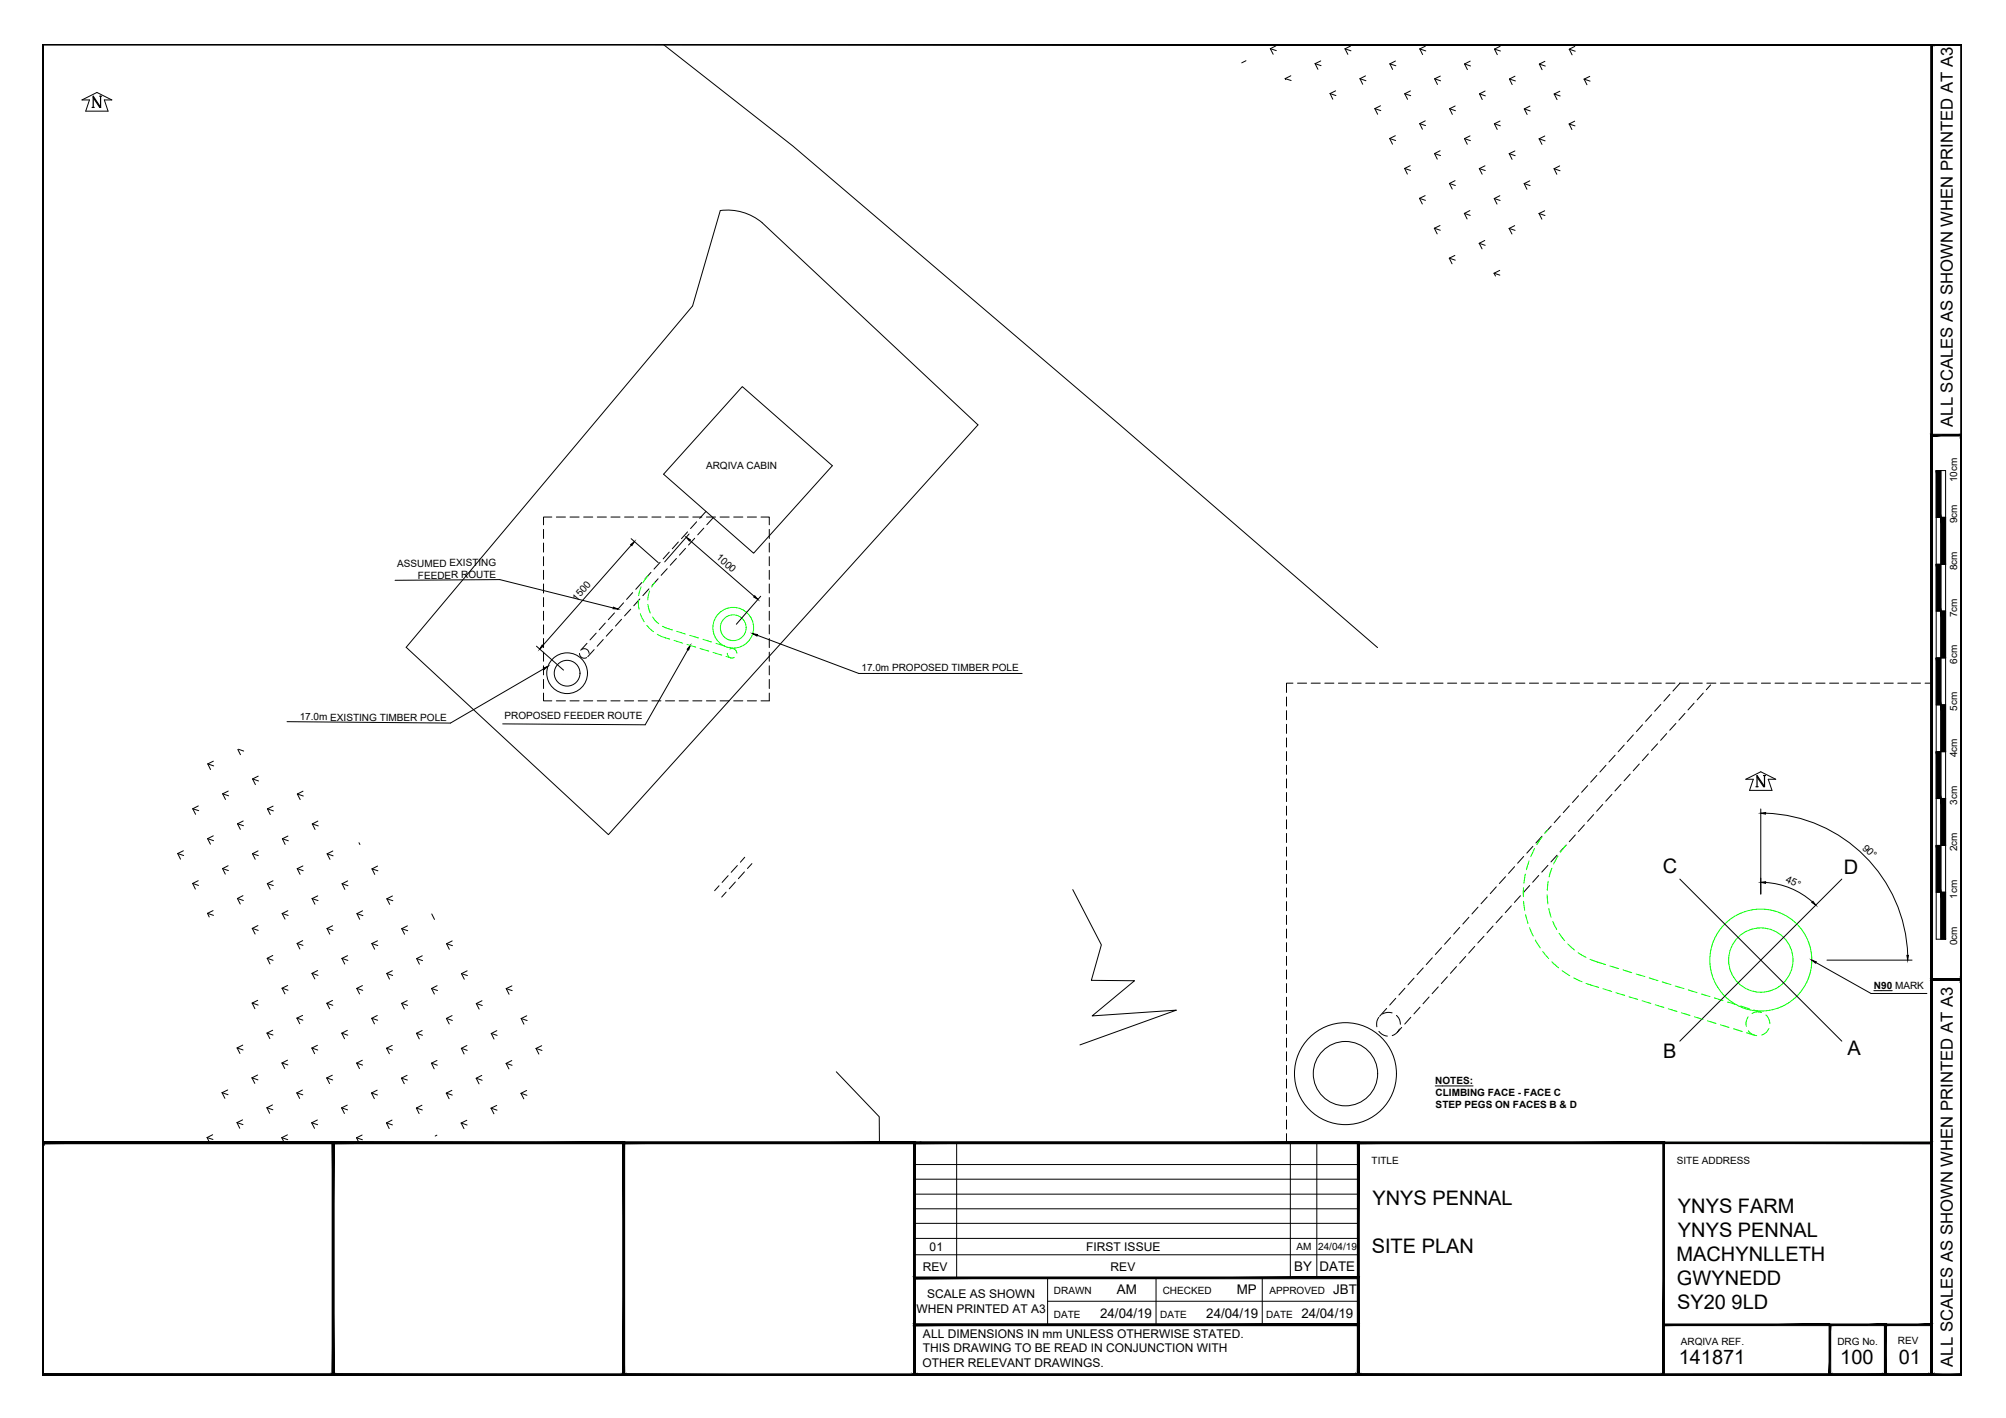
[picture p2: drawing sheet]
<svg xmlns="http://www.w3.org/2000/svg" width="420mm" height="297mm" viewBox="0 0 420 297" stroke-linecap="round" stroke-linejoin="round" font-family="sans-serif">
<!-- layer: PROPOSED OTHER USER 1 -->
<g fill="none" stroke="#0f0" stroke-width=".21">
<path d="M133.7 125.7l.2 1.9M134.1 128.5l.8 1.8M134.3 123l-.5 1.8M135.5 131l1.4 1.3M135.7 126.6l.5 1.8M135.7 120.6l-1 1.5M136.1 123.8l-.4 1.9M136.7 129.3l1.3 1.4M137.2 121.9l-.7 1.1M137.7 132.9l2.6 1M138.8 131.2l2.1 .8M141.2 134.2l1.8 .5"/>
<path d="M141.8 132.2l1.8 .6M143.9 135l1.8 .6M144.5 133.1l1.8 .5M146.6 135.8l1.8 .6M147.2 133.9l1.8 .6M149.4 136.7l1.8 .5M150 134.8l1.8 .5M152.1 137.5l.9 .3M152.3 136.8a.98 .98 0 0 0 1.5 .9M152.7 135.6l.9 .3M152.8 136a1.01 1.01 0 0 1 1.5 .8M321.4 177.8l-.8 1.7"/>
<path d="M323 175.3l-1.1 1.6M324.2 173.8l-.7 .8M326.3 179.3l-.9 1.7M327.9 177.2l-1.1 1.3M319.1 185.9v2M319.1 188.8l.2 1.9M319.5 183.1l-.3 1.9M319.5 191.6l.5 1.9M320.3 180.4l-.6 1.8M320.4 194.4l.7 1.7M321.6 196.9l1 1.7M323.1 199.3l1.3 1.5"/>
<path d="M324 187.5l.2 1.9M324.3 184.6l-.2 1.9M324.4 190.3l.5 1.8M325 181.9l-.5 1.8M325.2 193l.9 1.7M326.6 195.5l1.1 1.5M328.4 197.7l1.4 1.3M330.5 199.6l1.7 1M325 201.5l1.4 1.2M327.2 203.3l1.6 1.1M329.6 204.9l1.8 .8M332.2 206l2.6 .8"/>
<path d="M333 201l3.3 1.1M335.8 207.1l1.8 .6M337.2 202.4l1.8 .5M338.5 208l1.8 .5M339.9 203.2l1.9 .6M341.2 208.8l1.8 .6M342.7 204l1.8 .6M343.9 209.6l1.9 .6M345.4 204.9l1.8 .5M346.7 210.5l1.8 .5M348.2 205.7l1.8 .5M349.4 211.3l1.8 .6"/>
<path d="M350.9 206.5l1.8 .6M352.2 212.2l1.8 .5M353.6 207.4l1.8 .5M354.9 213l1.8 .6M356.3 208.2l1.9 .6M357.6 213.8l1.8 .6M359.1 209l1.8 .6M360.3 214.7l1.9 .5M361.8 209.9l1.8 .5M363.1 215.5l1.8 .6M364.5 210.7l1.9 .6M365.8 216.3l1.7 .6"/>
<path d="M366.2 213l-.4 .8v1.2M366.2 215.9a2.36 2.36 0 0 0 1.7 1M367.3 211.6l1.7 .5a2.41 2.41 0 0 0-2 .2M369.9 212.6l.6 1 .2 .9M370.5 215.5l-.7 .9-.8 .4"/>
<circle cx="153.6" cy="131.5" r="4.3"/>
<circle cx="153.6" cy="131.5" r="2.7"/>
<circle cx="368.8" cy="201.1" r="10.7"/>
<circle cx="368.8" cy="201.1" r="6.7"/>
</g>
<!-- layer: TEXT AND DIMENSIONS -->
<g fill="none" stroke="#000" stroke-width=".21">
<path d="M138.9 9.3l27.2 21.3 68.6 58.5 53.8 46.6M261 12.7l-.9 .5M266.1 10.2l1.2 .4M266.1 10.2l.6 1.2M267.2 9.6l-1.1 .6M269.2 16.5l1.2 .4M269.2 16.5l.1 .2M270.4 15.9l-1.2 .6M275.4 13.3l1.3 .5M275.4 13.3l.6 1.2M276.6 12.8l-1.2 .5M278.6 19.6l1.2 .4"/>
<path d="M278.6 19.6l.6 1.2M279.7 19l-1.1 .6M281.7 10.2l1.3 .4M281.7 10.2l.6 1.2M282.9 9.6l-1.2 .6M284.8 16.5l1.3 .4M284.8 16.5l.6 1.2M286 15.9l-1.2 .6M291.1 13.4l1.3 .4M291.1 13.4l.6 1.1M292.3 12.8l-1.2 .6M294.2 19.6l1.3 .4"/>
<path d="M294.2 19.6l.6 1.2M295.4 19.1l-1.2 .5M297.4 10.2l1.2 .5M297.4 10.2l.6 1.2M298.5 9.7l-1.1 .5M300.5 16.5l1.2 .4M300.5 16.5l.6 1.2M301.7 15.9l-1.2 .6M306.8 13.4l1.2 .4M306.8 13.4l.5 1.2M307.9 12.8l-1.1 .6M309.9 19.7l1.2 .4"/>
<path d="M309.9 19.7l.6 1.1M311.1 19.1l-1.2 .6M313 10.3l1.3 .4M313 10.3l.6 1.2M314.2 9.7l-1.2 .6M316.2 16.6l1.2 .4M316.2 16.6l.5 1.1M317.3 16l-1.1 .6M322.4 13.4l1.3 .4M322.4 13.4l.6 1.2M323.6 12.8l-1.2 .6M325.5 19.7l1.3 .4"/>
<path d="M325.5 19.7l.6 1.2M326.7 19.1l-1.2 .6M328.7 10.3l1.2 .4M328.7 10.3l.6 1.2M329.8 9.7l-1.1 .6M331.8 16.6l1.2 .4M331.8 16.6l.6 1.2M333 16l-1.2 .6M288 22.8l1.2 .4M288 22.8l.6 1.1M289.1 22.2l-1.1 .6M291.1 29l1.2 .4"/>
<path d="M291.1 29l.6 1.2M292.3 28.4l-1.2 .6M294.2 35.3l1.3 .4M294.2 35.3l.6 1.2M295.4 34.7l-1.2 .6M297.4 25.9l1.2 .4M297.4 25.9l.5 1.2M298.5 25.3l-1.1 .6M300.5 32.2l1.2 .4M300.5 32.2l.5 1.1M301.6 31.6l-1.1 .6M303.6 38.4l1.2 .5"/>
<path d="M303.6 38.4l.6 1.2M303.6 22.8l1.2 .4M303.6 22.8l.6 1.2M304.8 37.8l-1.2 .6M304.8 22.2l-1.2 .6M306.7 29l1.3 .5M306.7 29l.6 1.2M307.9 28.5l-1.2 .5M309.8 35.3l1.3 .4M309.8 35.3l.6 1.2M311 34.7l-1.2 .6M313 25.9l1.2 .5"/>
<path d="M313 25.9l.6 1.2M314.2 25.4l-1.2 .5M316.1 32.2l1.3 .4M316.1 32.2l.6 1.2M317.3 31.6l-1.2 .6M319.2 38.5l1.3 .4M319.2 38.5l.6 1.1M319.3 22.8l1.2 .4M319.3 22.8l.6 1.2M320.4 37.9l-1.2 .6M320.4 22.2l-1.1 .6M322.4 29.1l1.2 .4"/>
<path d="M322.4 29.1l.6 1.1M323.6 28.5l-1.2 .6M325.5 35.3l1.3 .5M325.5 35.3l.6 1.2M326.7 34.8l-1.2 .5M328.7 26l1.2 .4M328.7 26l.5 1.1M329.8 25.4l-1.1 .6M159.6 46.6a11.4 11.4 0 0 0-8.7-2.5l-5.8 20-60 71.5 42.3 39.2 77.4-85.8-45.2-42.3M297.3 41.6l1.3 .4M297.3 41.6l.6 1.1M298.5 41l-1.2 .6"/>
<path d="M300.4 47.8l1.3 .4M300.4 47.8l.6 1.2M301.6 47.2l-1.2 .6M303.6 54.1l1.2 .4M303.6 54.1l.5 1.2M304.7 53.5l-1.1 .6M306.7 44.7l1.2 .4M306.7 44.7l.6 1.2M307.9 44.1l-1.2 .6M309.8 51l1.3 .4M309.8 51l.6 1.1M311 50.4l-1.2 .6"/>
<path d="M312.9 57.2l1.2 .4M312.9 57.2l.3 .6M313 41.6l1.2 .4M313 41.6l.5 1.2M314.1 56.6l-1.2 .6M314.1 41l-1.1 .6M316.1 47.9l1.2 .4M316.1 47.9l.6 1.1M317.3 47.3l-1.2 .6M322.4 44.7l1.2 .4M322.4 44.7l.5 1.2M323.5 44.2l-1.1 .5"/>
<path d="M155.5 81l18.8 16.6-16.5 18.3-18.8-16.6zM113.8 110.9v1.9M113.8 113.7v2M113.8 116.6v1.9M113.8 119.5v1.9M115.6 108.3h-1.8v1.6M116.5 108.3h1.9M119.4 108.3h1.9M122.2 108.3h1.9M125.1 108.3h1.9M128 108.3h1.9M130.8 108.3h1.9"/>
<path d="M132.2 112.8l5.7 5.1M132.2 114.2l-18.5 21M133.7 108.3h1.9M136.3 119.9l-1.2 1.4M136.5 108.3h1.9M138.3 117.8l-1.3 1.4M139.4 108.3h1.9M139.7 119.1l-1.2 1.4M140.2 115.7l-1.3 1.4M141.7 117l-1.3 1.4M142.1 113.5l-1.3 1.5M142.2 108.3h2"/>
<path d="M143.6 114.9l-1.3 1.4M144 111.4l-1.3 1.4M145.1 108.3h1.9M145.5 112.8l-1.3 1.4M145.9 109.3l-1.3 1.4M147.4 110.6l-1.3 1.4M147.9 107.1l-1.4 1.5M148 108.3h1.9M149.4 108.5l-1.4 1.4M150.8 108.3h1.9M153.7 108.3h1.9M156.5 108.3h1.9"/>
<path d="M159.4 108.3h1.7v1.6M161.1 110.9v1.9M161.1 113.7v2M161.1 116.6v1.9M161.1 119.5v1.9M82.7 121.6l22-.2 23.7 6M112.4 135.4l5.6 5M113.8 122.3v1.9M113.8 125.2v1.9M113.8 128v1.9M113.8 130.9v1.9M113.8 133.8v1.9"/>
<path d="M113.8 136.6v1.9M113.8 139.5v1.9M121.4 136.9a1.01 1.01 0 0 0 1.5 .9M121.9 136a1.01 1.01 0 0 1 1.5 .9M122.9 134.8l-1.3 1.4M124.4 136.1l-1.3 1.5M124.9 132.6l-1.3 1.4M126.4 134l-1.3 1.4M126.8 130.5l-1.3 1.4M128.3 131.8l-1.3 1.5M128.7 128.4l-1.3 1.4M130.2 129.7l-1.3 1.4"/>
<path d="M130.6 126.3l-1.3 1.4M132.1 127.6l-1.3 1.4M132.5 124.1l-1.3 1.5M134 125.5l-1.3 1.4M134.4 122l-1.2 1.4M135.9 123.4l-1.3 1.4M137.8 121.2l-1.2 1.5M144.1 136.1l-9 15.7-29.8-.2M158.6 133.1l21.3 8h34.2M161.1 122.3v1.9M161.1 125.2v1.9M161.1 128v1.9"/>
<path d="M161.1 130.9v1.9M161.1 133.8v1.9M161.1 136.6v1.9M161.1 139.5v1.9M44.7 159.4l-1.2 .6M49.8 157l.6 1.1M49.9 157l1.1 .3M113.8 145.2v1.6h1.8M113.8 142.3v1.9M113.9 140.1l-19.6 11.4-34.2-.3M116.5 146.8h1.9M119.4 146.8h1.9"/>
<path d="M122.2 146.8h1.9M125.1 146.8h1.9M128 146.8h1.9M130.8 146.8h1.9M133.7 146.8h1.9M136.5 146.8h1.9M139.4 146.8h1.9M142.2 146.8h2M145.1 146.8h1.9M148 146.8h1.9M150.8 146.8h1.9M153.7 146.8h1.9"/>
<path d="M156.5 146.8h1.9M161.1 145.2v1.6h-1.7M161.1 142.3v1.9M269.5 146v1.9M269.5 148.9v1.9M269.5 151.7v1.9M269.5 154.6v1.9M269.5 157.4v1.9M270.8 143.1h-1.3v2M271.8 143.1h1.9M274.6 143.1h1.9M277.5 143.1h1.9"/>
<path d="M280.3 143.1h1.9M283.2 143.1h1.9M286.1 143.1h1.9M288.9 143.1h1.9M291.8 143.1h1.9M294.6 143.1h1.9M297.5 143.1h1.9M300.3 143.1h1.9M303.2 143.1h1.9M306.1 143.1h1.9M308.9 143.1h1.9M311.8 143.1h1.9"/>
<path d="M314.6 143.1h1.9M317.5 143.1h1.9M320.3 143.1h1.9M323.2 143.1h1.9M326.1 143.1h1.9M328.9 143.1h1.9M331.8 143.1h1.9M334.6 143.1h1.9M337.5 143.1h1.9M338.3 158.2l-1.3 1.4M340.2 156.1l-1.3 1.4M340.3 143.1h2"/>
<path d="M342.1 153.9l-1.3 1.5M343.2 143.1h1.9M344 151.8l-1.2 1.4M345.3 157.9l-1.3 1.4M345.9 149.7l-1.2 1.4M346.1 143.1h1.9M347.2 155.8l-1.3 1.4M347.9 147.6l-1.3 1.4M348.9 143.1h1.9M349.1 153.7l-1.3 1.4M349.8 145.5l-1.3 1.4M351 151.6l-1.3 1.4"/>
<path d="M351.8 143.1h1.9M351.9 143.1l-1.5 1.7M352.9 149.4l-1.3 1.5M354.6 143.1h1.9M354.8 147.3l-1.2 1.4M356.8 145.2l-1.3 1.4M357.5 143.1h1.9M358.3 143.5l-.9 1M360.3 143.1h2M363.2 143.1h1.9M366.1 143.1h1.9M368.9 143.1h1.9"/>
<path d="M371.8 143.1h1.9M374.6 143.1h1.9M377.5 143.1h1.9M380.4 143.1h1.9M383.2 143.1h1.9M386.1 143.1h1.9M388.9 143.1h1.9M391.8 143.1h1.9M394.6 143.1h1.9M397.5 143.1h1.9M400.4 143.1h1.9M403.2 143.1h1.3"/>
<path d="M37.2 178.8l1.3 .4M37.2 178.8l.6 1.2M38.4 178.2l-1.2 .6M40.4 169.4l1.2 .4M40.4 169.4l.6 1.2M41.5 168.8l-1.1 .6M43.5 175.7l1.2 .4M43.5 175.7l.6 1.1M43.5 160l1.3 .4M43.5 160l.6 1.2M44.7 175.1l-1.2 .6M46.6 166.3l1.3 .4"/>
<path d="M46.6 166.3l.6 1.2M47.8 165.7l-1.2 .6M49.7 172.6l1.3 .4M49.7 172.6l.6 1.1M50.9 172l-1.2 .6M52.9 178.8l1.2 .4M52.9 178.8l.6 1.2M52.9 163.2l1.3 .4M52.9 163.2l.6 1.2M54 178.2l-1.1 .6M54.1 162.6l-1.2 .6M56 169.4l1.3 .5"/>
<path d="M56 169.4l.6 1.2M57.2 168.9l-1.2 .5M59.1 175.7l1.3 .4M59.1 175.7l.6 1.2M60.3 175.1l-1.2 .6M62.3 166.3l1.2 .5M62.3 166.3l.6 1.2M63.5 165.7l-1.2 .6M65.4 172.6l1.3 .4M65.4 172.6l.6 1.2M66.6 172l-1.2 .6M68.5 178.9l1.3 .4"/>
<path d="M68.5 178.9l.6 1.1M69.7 178.3l-1.2 .6M75.2 176.5l.2 .4M156 179.6l-.9 1M269.5 160.3v1.9M269.5 163.2v1.9M269.5 166v1.9M269.5 168.9v1.9M269.5 171.7v1.9M269.5 174.6v1.9M269.5 177.4v1.9M319.1 179.4l-1.2 1.4"/>
<path d="M321.1 177.3l-1.3 1.4M323 175.2l-1.3 1.4M324.9 173.1l-1.3 1.4M326.1 179.2l-1.2 1.4M326.8 170.9l-1.3 1.4M328 177l-1.2 1.4M328.7 168.8l-1.3 1.4M330 174.9l-1.3 1.4M330.6 166.7l-1.2 1.4M331.9 172.8l-1.3 1.4M332.5 164.6l-1.2 1.4M333.8 170.6l-1.3 1.5"/>
<path d="M334.5 162.4l-1.3 1.5M335.7 168.5l-1.3 1.4M336.4 160.3l-1.3 1.4M337.6 166.4l-1.3 1.4M339.5 164.3l-1.2 1.4M341.4 162.2l-1.2 1.4M343.4 160l-1.3 1.5M368.8 169.5v17.8M369.8 170.3a30.8 30.8 0 0 1 29.8 29.8M40.4 185.1l1.2 .4M40.4 185.1l.5 1.1M41.5 184.5l-1.1 .6"/>
<path d="M43.5 191.3l1.2 .4M43.5 191.3l.3 .8M44.6 190.8l-1.1 .5M46.6 181.9l1.2 .5M46.6 181.9l.6 1.2M47.8 181.4l-1.2 .5M49.7 188.2l1.3 .4M49.7 188.2l.6 1.2M50.9 187.6l-1.2 .6M52.8 194.5l1.3 .4M52.8 194.5l.6 1.2M54 193.9l-1.2 .6"/>
<path d="M56 185.1l1.2 .4M56 185.1l.6 1.2M57.2 184.5l-1.2 .6M59.1 191.4l1.3 .4M59.1 191.4l.6 1.1M60.3 190.8l-1.2 .6M62.2 197.6l1.3 .4M62.2 197.6l.6 1.2M62.3 182l1.2 .4M62.3 182l.6 1.2M63.4 197l-1.2 .6M63.4 181.4l-1.1 .6"/>
<path d="M65.4 188.2l1.2 .5M65.4 188.2l.6 1.2M66.6 187.7l-1.2 .5M68.5 194.5l1.3 .4M68.5 194.5l.6 1.2M69.7 193.9l-1.2 .6M71.7 185.1l1.2 .4M71.7 185.1l.5 1.2M72.8 184.5l-1.1 .6M74.8 191.4l1.2 .4M74.8 191.4l.5 1.2M75.9 190.8l-1.1 .6"/>
<path d="M77.9 197.7l1.2 .4M77.9 197.7l.6 1.1M77.9 182l1.2 .4M77.9 182l.6 1.2M79.1 197.1l-1.2 .6M79.1 181.4l-1.2 .6M81 188.3l1.3 .4M81 188.3l.6 1.1M82.2 187.7l-1.2 .6M84.1 194.5l1.3 .5M84.1 194.5l.6 1.2M85.3 194l-1.2 .5"/>
<path d="M90.4 191.5l.6 1.1M93.5 197.7l1.3 .4M93.5 197.7l.6 1.2M94.7 197.1l-1.2 .6M150.6 185.5l-.9 1.1M152.1 186.9l-.9 1M152.5 183.4l-1.3 1.4M154 184.8l-1.3 1.4M154.4 181.3l-1.3 1.4M155.9 182.6l-1.2 1.5M157.5 180.9l-.9 1M224.7 186.4l6 11.5-2.1 7.5h9l-8.8 7.4 17.6-1.2-20.2 7.3"/>
<path d="M269.5 180.3v1.9M269.5 183.2v1.9M269.5 186v1.9M269.5 188.9v1.9M269.5 191.7v2M269.5 194.6v1.9M269.5 197.5v1.9M301.9 198.5l-1.3 1.4M303.8 196.4l-1.2 1.4M305.7 194.3l-1.2 1.4M307.7 192.2l-1.3 1.4M308.9 198.2l-1.3 1.5"/>
<path d="M309.6 190l-1.3 1.5M310.8 196.1l-1.3 1.4M311.5 187.9l-1.3 1.4M312.7 194l-1.2 1.4M313.4 185.8l-1.3 1.4M314.6 191.9l-1.2 1.4M315.3 183.7l-1.3 1.4M316.6 189.8l-1.3 1.4M317.2 181.5l-1.2 1.5M318.5 187.6l-1.3 1.4M320.4 185.5l-1.3 1.4M322.3 183.4l-1.3 1.4"/>
<path d="M324.2 181.3l-1.3 1.4M351.8 184.2l34 33.9M369.8 184.9a16.3 16.3 0 0 1 9.8 4M385.8 184.2l-34 33.9M49.7 219.5l1.2 .4M49.7 219.5l.6 1.2M50.8 218.9l-1.1 .6M52.8 210.1l1.3 .4M52.8 210.1l.6 1.2M54 209.6l-1.2 .5M55.9 216.4l1.3 .4M55.9 216.4l.6 1.2"/>
<path d="M56 200.7l1.2 .5M56 200.7l.5 1.2M57.1 215.8l-1.2 .6M57.1 200.2l-1.1 .5M59.1 207l1.2 .4M59.1 207l.6 1.2M60.2 206.4l-1.1 .6M62.2 213.3l1.2 .4M62.2 213.3l.6 1.2M63.4 212.7l-1.2 .6M65.3 219.5l1.3 .5M65.3 219.5l.6 1.2"/>
<path d="M65.3 203.9l1.3 .4M65.3 203.9l.6 1.2M66.5 219l-1.2 .5M66.5 203.3l-1.2 .6M68.5 210.2l1.2 .4M68.5 210.2l.6 1.1M69.6 209.6l-1.1 .6M71.6 216.4l1.2 .5M71.6 216.4l.6 1.2M71.6 200.8l1.3 .4M71.6 200.8l.6 1.2M72.8 215.8l-1.2 .6"/>
<path d="M72.8 200.2l-1.2 .6M74.7 207.1l1.3 .4M74.7 207.1l.6 1.1M75.9 206.5l-1.2 .6M77.9 213.3l1.2 .4M77.9 213.3l.5 1.2M79 212.7l-1.1 .6M81 219.6l1.2 .4M81 219.6l.6 1.1M81 203.9l1.2 .4M81 203.9l.6 1.2M82.2 219l-1.2 .6"/>
<path d="M82.2 203.3l-1.2 .6M84.1 210.2l1.3 .4M84.1 210.2l.6 1.2M85.3 209.6l-1.2 .6M87.2 216.5l1.3 .4M87.2 216.5l.6 1.1M87.3 200.8l1.2 .4M87.3 200.8l.5 1.2M88.4 215.9l-1.2 .6M88.4 200.2l-1.1 .6M90.4 207.1l1.2 .4M90.4 207.1l.6 1.1"/>
<path d="M91.6 206.5l-1.2 .6M93.5 213.3l1.2 .5M93.5 213.3l.6 1.2M94.7 212.7l-1.2 .6M96.6 219.6l1.3 .4M96.6 219.6l.6 1.2M96.7 204l1.2 .4M96.7 204l.5 1.1M97.8 219l-1.2 .6M97.8 203.4l-1.1 .6M99.8 210.2l1.2 .4M99.8 210.2l.6 1.2"/>
<path d="M101 209.6l-1.2 .6M102.9 216.5l1.2 .4M102.9 216.5l.6 1.2M104.1 215.9l-1.2 .6M106 207.1l1.3 .4M106 207.1l.6 1.2M107.2 206.5l-1.2 .6M109.2 213.4l1.2 .4M109.2 213.4l.5 1.1M110.3 212.8l-1.1 .6M112.3 219.6l1.2 .4M112.3 219.6l.6 1.2"/>
<path d="M113.5 219.1l-1.2 .5M269.5 200.3v1.9M269.5 203.2v1.9M269.5 206v1.9M269.5 208.9v1.9M269.5 211.8v1.9M269.5 214.6v1.9M269.5 217.5v1.9M288.8 213.1a2.41 2.41 0 0 0-.4 2M288.8 216l.6 .6 1.2 .4M290.4 211.2l-1.4 1.7M291.6 212.2l-.9-.1-1.1 .3"/>
<path d="M292.3 209.1l-1.2 1.4M292.5 212.7l.2 .2a2.35 2.35 0 0 1 .6 1.7M293.1 215.6l-.1 .2a2.52 2.52 0 0 1-1.4 1.1M293.6 215.2l-.9 1M294.3 207l-1.3 1.4M295.5 213.1l-1.3 1.4M296.2 204.9l-1.3 1.4M297.4 211l-1.3 1.4M298.1 202.8l-1.3 1.4M299.3 208.9l-1.2 1.4M300 200.6l-1.3 1.5M301.3 206.7l-1.3 1.5"/>
<path d="M303.2 204.6l-1.3 1.4M305.1 202.5l-1.3 1.4M307 200.4l-1.3 1.4M380.4 201.6l11.5 6.5h11.7M382.7 201.1h17.8M392.5 207.5h3.8M43.4 238.3l1.2 .4M43.4 238.3l.5 1.1M44.5 237.7l-1.1 .6M46.5 228.9l1.3 .4M46.5 228.9l.6 1.2M47.7 228.3l-1.2 .6"/>
<path d="M49.6 235.2l1.3 .4M49.6 235.2l.6 1.1M50.8 234.6l-1.2 .6M52.8 225.8l1.2 .4M52.8 225.8l.6 1.1M54 225.2l-1.2 .6M55.9 232.1l1.3 .4M55.9 232.1l.6 1.1M57.1 231.5l-1.2 .6M59 238.3l1.3 .4M59 238.3l.5 1.1M59.1 222.7l1.2 .4"/>
<path d="M59.1 222.7l.5 1.1M60.2 237.7l-1.2 .6M60.2 222.1l-1.1 .6M62.2 228.9l1.2 .4M62.2 228.9l.6 1.2M63.3 228.3l-1.1 .6M65.3 235.2l1.2 .4M65.3 235.2l.6 1.2M66.5 234.6l-1.2 .6M68.4 225.8l1.3 .4M68.4 225.8l.6 1.2M69.6 225.2l-1.2 .6"/>
<path d="M71.6 232.1l1.2 .4M71.6 232.1l.5 1.2M72.7 231.5l-1.1 .6M74.7 238.3l1.2 .5M74.7 238.3l.5 1.1M74.7 222.7l1.3 .4M74.7 222.7l.6 1.2M75.8 237.8l-1.1 .5M75.9 222.1l-1.2 .6M77.8 229l1.3 .4M77.8 229l.6 1.1M79 228.4l-1.2 .6"/>
<path d="M80.9 235.2l1.3 .4M80.9 235.2l.6 1.2M82.1 234.6l-1.2 .6M84.1 225.8l1.2 .5M84.1 225.8l.6 1.2M85.3 225.3l-1.2 .5M87.2 232.1l1.3 .4M87.2 232.1l.6 1.2M88.4 231.5l-1.2 .6M90.4 222.7l1.2 .4M90.4 222.7l.5 1.2M91.5 237.8l-.3 .2"/>
<path d="M91.5 222.1l-1.1 .6M93.5 229l1.2 .4M93.5 229l.6 1.2M94.6 228.4l-1.1 .6M96.6 235.2l1.2 .5M96.6 235.2l.6 1.2M97.8 234.7l-1.2 .5M99.7 225.9l1.3 .4M99.7 225.9l.6 1.2M100.9 225.3l-1.2 .6M102.9 232.1l1.2 .5M102.9 232.1l.5 1.2"/>
<path d="M104 231.6l-1.1 .5M106 222.8l1.3 .4M106 222.8l.6 1.1M107.2 222.2l-1.2 .6M109.1 229l1.3 .4M109.1 229l.6 1.2M110.3 228.4l-1.2 .6M175.2 224.5l9 9.4v5.5M192.3 239.4l.6-.2-.1 .2M269.5 220.3v1.9M269.5 223.2v1.9M269.5 226v1.9"/>
<path d="M269.5 228.9v1.9M269.5 231.8v1.9M269.5 234.6v1.9M269.5 237.5v1.9M300.6 227.5h7.9"/>
<circle cx="118.8" cy="141" r="4.3"/>
<circle cx="118.8" cy="141" r="2.7"/>
<circle cx="281.8" cy="224.9" r="10.7"/>
<circle cx="281.8" cy="224.9" r="6.7"/>
</g>
<path d="M132.1 114.1l.8-.6-.6 .8zM113.6 135.1l.2 .2-.8 .7zM113.8 140l1-.4-.8 .7zM128.5 127.2l.9 .4-1-.1zM144.6 135.2l-.4 1-.3-.2zM157.7 132.7l1 .2-.2 .3zM368.8 170.3l1-.1v.3zM368.8 184.8l1-.1v.3zM379.5 189l.2-.2 .6 .8zM379.5 201.1l.9 .4-.1 .3zM399.4 200.1h.3l-.1 1z" fill="#000" stroke="#000" stroke-width=".21"/>
<!-- layer: 0 -->
<g fill="none" stroke="#000" stroke-width=".21">
<path d="M405.5 98.6h2v98.1h-2zM406.5 98.6v98.1M144.3 111.9l-5.1 5.8M144.5 113.2l13.5 11.7M405.5 118.2h2M405.5 108.4h2M159.3 124.9l-5.1 5.9M405.5 137.8h2M405.5 128h2M405.5 157.5h2M405.5 147.7h2M405.5 177.1h2"/>
<path d="M405.5 167.3h2M405.5 186.9h2M200.4 239.4v28.3M270.3 239.4v28.3M275.8 239.4v28.3M191.5 250.1h93M191.5 247h93M191.5 243.9h93M191.5 256.3h93M191.5 253.2h93M191.5 259.4h93M191.5 262.8h93"/>
<path d="M219.4 267.7v9.8M219.4 272.6h65.1M242.1 267.7v9.8M264.4 267.7v9.8"/>
</g>
<g fill="#000" stroke="#000" stroke-width=".21">
<path d="M143.7 112.5l.9 .6-.2 .2zM158.1 124.8l.6 .8-.8-.5z"/>
<path d="M8.9 9.3l.2 .1h401.6zM8.9 9.3h402l-.2 .1z"/>
<path d="M404.4 9.3l.3 .1zM404.4 9.3l.3 .1-.3 278.6zM404.7 9.4l-.3 278.6 .3-.1zM404.4 288l.3-.1z"/>
<path d="M404.6 9.3l.1 .1h6zM404.6 9.3h6.3l-.2 .1z"/>
<path d="M410.7 9.4v278.5l.2-278.6zM410.9 9.3v278.7l-.2-.1z"/>
<path d="M410.7 9.4v278.5l.2-278.6zM410.9 9.3v278.7l-.2-.1z"/>
<path d="M404.4 91l.3 .3 6.2-.3zM404.7 91.3l6.2-.3-.2 .3zM410.9 91l-.2 .3z"/>
<path d="M404.4 91l.3 114v-113.7zM404.4 91l.3 114-.3 .3z"/>
<path d="M405.5 98.6l1 9.8v-9.8zM405.5 98.6l1 9.8h-1z"/>
<path d="M410.9 91.1l-.2 .2 .2 113.9zM410.7 91.3l.2 113.9-.2-.2zM410.7 205l.2 .3zM404.7 205h6l.2 .3zM404.7 205l-.3 .3h6.5z"/>
<path d="M405.5 118.2l1 9.8v-9.8zM405.5 118.2l1 9.8h-1z"/>
<path d="M406.5 108.4l1 9.8v-9.8zM406.5 108.4l1 9.8h-1z"/>
<path d="M405.5 137.8l1 9.8v-9.8zM405.5 137.8l1 9.8h-1z"/>
<path d="M406.5 128l1 9.8v-9.8zM406.5 128l1 9.8h-1z"/>
<path d="M405.5 157.5l1 9.8v-9.8zM405.5 157.5l1 9.8h-1z"/>
<path d="M406.5 147.6l1 9.9v-9.9zM406.5 147.6l1 9.9h-1z"/>
<path d="M405.5 177.1l1 9.8v-9.8zM405.5 177.1l1 9.8h-1z"/>
<path d="M406.5 167.3l1 9.8v-9.8zM406.5 167.3l1 9.8h-1z"/>
<path d="M406.5 186.9l1 9.8v-9.8zM406.5 186.9l1 9.8h-1z"/>
<path d="M404.4 205l.3 .3 6.2-.3zM404.7 205.3l6.2-.3-.2 .3zM410.9 205l-.2 .3z"/>
<path d="M410.9 205.1l-.2 .2 .2 82.7zM410.7 205.3l.2 82.7-.2-.1zM410.7 287.9l.2 .1z"/>
<path d="M8.9 239.2l.2 .4zM8.9 239.2l395.5 .4h-395.3zM8.9 239.2l395.5 .4 .3-.4z"/>
<path d="M9.1 239.6h60.5l.3-.4zM8.9 239.2h61l-60.8 .4zM8.9 239.2l.2 .4z"/>
<path d="M69.9 239.6h60.6l.3-.4zM69.6 239.2h61.2l-60.9 .4zM69.6 239.2l.3 48.7v-48.3zM69.6 239.2l.3 48.7-.3 .1zM69.6 288l.3-.1z"/>
<path d="M130.8 239.6h60.5l.4-.4zM130.5 239.2h61.2l-60.9 .4zM130.5 239.2l.3 48.7v-48.3zM130.5 239.2l.3 48.7-.3 .1zM130.5 288l.3-.1z"/>
<path d="M191.7 239.6h92.6l.4-.4zM191.3 239.2h93.4l-93 .4zM191.3 239.2l.4 48.7v-48.3zM191.3 239.2l.4 48.7-.4 .1zM191.3 288l.4-.1z"/>
<path d="M284.7 239.6h63.6l.3-.4zM284.3 239.2h64.3l-63.9 .4zM284.3 239.2l.4 48.7v-48.3zM284.3 239.2l.4 48.7-.4 .1zM284.3 288l.4-.1z"/>
<path d="M404.7 239.2l-.3 .4 .3 48.4zM404.4 239.6l.3 48.4-.3-.1zM404.4 287.9l.3 .1z"/>
<path d="M191.3 277.3l.4 .4 93-.4zM191.7 277.7l93-.4-.4 .4zM284.7 277.3l-.4 .4 .4 10.3zM284.3 277.7l.4 10.3-.4-.1zM284.3 287.9l.4 .1z"/>
<path d="M191.3 277.7h93.4l-.4-.4zM191.3 277.7l.4-.4h92.6zM191.3 267.5v10.2l.4-.4zM191.3 267.5l.4 .4v9.4zM191.3 267.5l.4 .4 93-.4zM191.7 267.9l93-.4-.4 .4zM284.7 267.5l-.4 .4 .4 9.8zM284.3 267.9l.4 9.8-.4-.4z"/>
<path d="M383.1 277.3l.3 .4 11.7-.4zM383.4 277.7l11.7-.4-.4 .4zM394.7 277.7l.4 10.3v-10.7zM394.7 277.7l.4 10.3-.4-.1zM394.7 287.9l.4 .1z"/>
<path d="M348.5 277.7h34.8v-.4zM348.5 277.3h34.8l-34.8 .4z"/>
<path d="M394.7 277.3l.4 .4 9.6-.4zM395.1 277.7l9.6-.4-.3 .4zM404.7 277.3l-.3 .4 .3 10.3zM404.4 277.7l.3 10.3-.3-.1zM404.4 287.9l.3 .1z"/>
<path d="M9.1 9.4l-.2 278.6 .2-.1zM8.9 9.3l.2 .1-.2 278.6z"/>
<path d="M9.1 239.6l-.2 48.4 .2-.1zM8.9 239.4l.2 .2-.2 48.4z"/>
<path d="M9.1 287.9l60.7 .1-.2-.1zM9.1 287.9l60.7 .1h-60.9z"/>
<path d="M69.6 287.9l.3 .1zM69.9 239.2v48.8l-.3-.1zM69.9 239.2l-.3 .4v48.3z"/>
<path d="M69.9 287.9l60.7 .1-.1-.1zM69.9 287.9l60.7 .1h-60.8z"/>
<path d="M130.5 287.9l.3 .1zM130.8 239.2v48.8l-.3-.1zM130.8 239.2l-.3 .4v48.3z"/>
<path d="M130.8 287.9l60.7 .1-.2-.1zM130.8 287.9l60.7 .1h-60.9z"/>
<path d="M191.3 287.9l.4 .1zM191.7 239.2v48.8l-.4-.1zM191.3 239.6v48.3l.4-48.7z"/>
<path d="M191.7 287.9l92.8 .1-.2-.1zM191.7 287.9l92.8 .1h-93z"/>
<path d="M284.3 287.9l.4 .1zM284.7 239.2v48.8l-.4-.1zM284.7 239.2l-.4 .4v48.3z"/>
<path d="M191.5 288h93l-.2-.1zM191.5 288l.2-.1h92.6zM191.3 288l.4-.1zM191.7 277.7v10.2l-.4 .1zM191.3 277.3v10.7l.4-10.3z"/>
<path d="M284.7 287.9l63.8 .1-.2-.1zM284.7 287.9l63.8 .1h-64z"/>
<path d="M348.3 287.9l.3 .1zM348.6 239.2v48.8l-.3-.1zM348.6 239.2l-.3 .4v48.3z"/>
<path d="M383.3 288h11.6l-.2-.1zM383.4 287.9h11.3l-11.4 .1zM383.1 288l.3-.1zM383.4 277.7v10.2l-.3 .1zM383.1 277.3v10.7l.3-10.3z"/>
<path d="M8.9 288h395.7l-.2-.1zM8.9 288l.2-.1h395.3zM8.9 239.4v48.6l.2-.1zM8.9 239.4l.2 .2v48.3z"/>
<path d="M394.9 288h9.7l-.2-.1zM394.9 288l.2-.1h9.3zM394.7 288l.4-.1zM395.1 277.7v10.2l-.4 .1zM394.7 277.3v10.7l.4-10.3z"/>
<path d="M9.1 287.9l401.8 .1-.2-.1zM9.1 287.9l401.8 .1h-402z"/>
<path d="M404.7 287.9l6.2 .1-.2-.1zM404.7 287.9l6.2 .1h-6.3z"/>
<path d="M404.6 288h6.3l-.2-.1zM404.7 287.9h6l-6.1 .1zM404.4 288l.3-.1zM404.7 205.3v82.6l-.3 .1zM404.4 205v83l.3-82.7z"/>
</g>
<!-- layer: LINE THICK -->
<path d="M19.3 22.5h.4M19.5 20.4l1.4 2.1h.2M19.5 22.5v-2.3l1.6 2.3M20.9 20.2h.4M21.1 20.2v2.3M367.8 164.8h.4M368 162.7l1.4 2.1h.2M368 164.8v-2.3l1.6 2.3M369.4 162.5h.4M369.6 162.5v2.3" fill="none" stroke="#000" stroke-width=".25"/>
<!-- layer: LINE MEDIUM -->
<path d="M17.2 20.9l3.1-1.5 3.1 1.5h-1.5l.7 2.4h-4.6l.7-2.4zM365.7 163.2l3.1-1.5 3.1 1.5h-1.5l.7 2.4h-4.7l.8-2.4z" fill="none" stroke="#000" stroke-width=".21"/>
<g font-size="4.2">
<text x="348.3" y="182.8">C</text>
<text x="386.2" y="183.1">D</text>
<text x="348.3" y="221.7">B</text>
<text x="386.9" y="221.1">A</text>
<text x="287.5" y="252.5">YNYS PENNAL</text>
<text x="351.4" y="254">YNYS FARM</text>
<text x="287.3" y="262.5">SITE PLAN</text>
<text x="351.4" y="259.1">YNYS PENNAL</text>
<text x="351.1" y="264.1">MACHYNLLETH</text>
<text x="351.2" y="269.2">GWYNEDD</text>
<text x="351.3" y="274.2">SY20 9LD</text>
<text x="351.6" y="285.7">141871</text>
<text x="385.5" y="285.7">100</text>
<text x="397.7" y="285.7">01</text>
</g>
<g font-size="3.5">
<text x="409" y="89.4" transform="rotate(-90 409 89.4)">ALL SCALES AS SHOWN WHEN PRINTED AT A3</text>
<text x="409" y="286.3" transform="rotate(-90 409 286.3)">ALL SCALES AS SHOWN WHEN PRINTED AT A3</text>
</g>
<g font-size="2.8">
<text x="271.1" y="266.3">BY</text>
<text x="276.4" y="266.3">DATE</text>
<text x="233.9" y="271.1">AM</text>
<text x="259" y="271.1">MP</text>
<text x="279.3" y="271.1">JBT</text>
<text x="230.4" y="276">24/04/19</text>
<text x="252.7" y="276">24/04/19</text>
<text x="272.6" y="276">24/04/19</text>
</g>
<g font-size="2.5">
<text x="194.7" y="262">01</text>
<text x="227.5" y="262">FIRST ISSUE</text>
<text x="193.3" y="266.2">REV</text>
<text x="232.6" y="266.2">REV</text>
<text x="192" y="275">WHEN PRINTED AT A3</text>
<text x="194.2" y="272">SCALE AS SHOWN</text>
<text x="193.3" y="280.3">ALL DIMENSIONS IN mm UNLESS OTHERWISE STATED.</text>
<text x="193.2" y="286.3">OTHER RELEVANT DRAWINGS.</text>
<text x="193.3" y="283.3">THIS DRAWING TO BE READ IN CONJUNCTION WITH</text>
</g>
<g font-size="2.1">
<text x="147.9" y="98.2">ARQIVA CABIN</text>
<text x="409.9" y="101" transform="rotate(-90 409.9 101)">10cm</text>
<text x="409.9" y="109.6" transform="rotate(-90 409.9 109.6)">9cm</text>
<text x="83.2" y="118.7">ASSUMED EXISTING</text>
<text x="149.9" y="116.9" transform="rotate(41 149.9 116.9)">1000</text>
<text x="409.9" y="119.5" transform="rotate(-90 409.9 119.5)">8cm</text>
<text x="87.5" y="121.2">FEEDER ROUTE</text>
<text x="120.8" y="126" transform="rotate(-49 120.8 126)">1500</text>
<text x="409.9" y="129.3" transform="rotate(-90 409.9 129.3)">7cm</text>
<text x="180.4" y="140.6">17.0m PROPOSED TIMBER POLE</text>
<text x="409.9" y="139.1" transform="rotate(-90 409.9 139.1)">6cm</text>
<text x="409.9" y="148.9" transform="rotate(-90 409.9 148.9)">5cm</text>
<text x="62.8" y="150.9">17.0m EXISTING TIMBER POLE</text>
<text x="105.7" y="150.7">PROPOSED FEEDER ROUTE</text>
<text x="409.9" y="158.6" transform="rotate(-90 409.9 158.6)">4cm</text>
<text x="409.9" y="168.6" transform="rotate(-90 409.9 168.6)">3cm</text>
<text x="390" y="177.8" transform="rotate(45 390 177.8)">90°</text>
<text x="409.9" y="178.3" transform="rotate(-90 409.9 178.3)">2cm</text>
<text x="373.9" y="184.8" transform="rotate(22 373.9 184.8)">45°</text>
<text x="409.9" y="188.3" transform="rotate(-90 409.9 188.3)">1cm</text>
<text x="409.9" y="198" transform="rotate(-90 409.9 198)">0cm</text>
<text x="392.5" y="207.1">N90 MARK</text>
<text x="300.6" y="227">NOTES:</text>
<text x="300.7" y="229.6">CLIMBING FACE - FACE C</text>
<text x="300.7" y="232.1">STEP PEGS ON FACES B &amp; D</text>
<text x="287.3" y="243.9">TITLE</text>
<text x="351.2" y="243.9">SITE ADDRESS</text>
<text x="271.5" y="261.9">AM</text>
<text x="276.1" y="261.9">24/04/19</text>
<text x="220.8" y="271.1">DRAWN</text>
<text x="243.5" y="271.1">CHECKED</text>
<text x="265.9" y="271.1">APPROVED</text>
<text x="220.8" y="276">DATE</text>
<text x="243" y="276">DATE</text>
<text x="265.2" y="276">DATE</text>
<text x="352.1" y="281.6">ARQIVA REF.</text>
<text x="384.8" y="281.6">DRG No.</text>
<text x="397.5" y="281.6">REV</text>
</g>
</svg>
